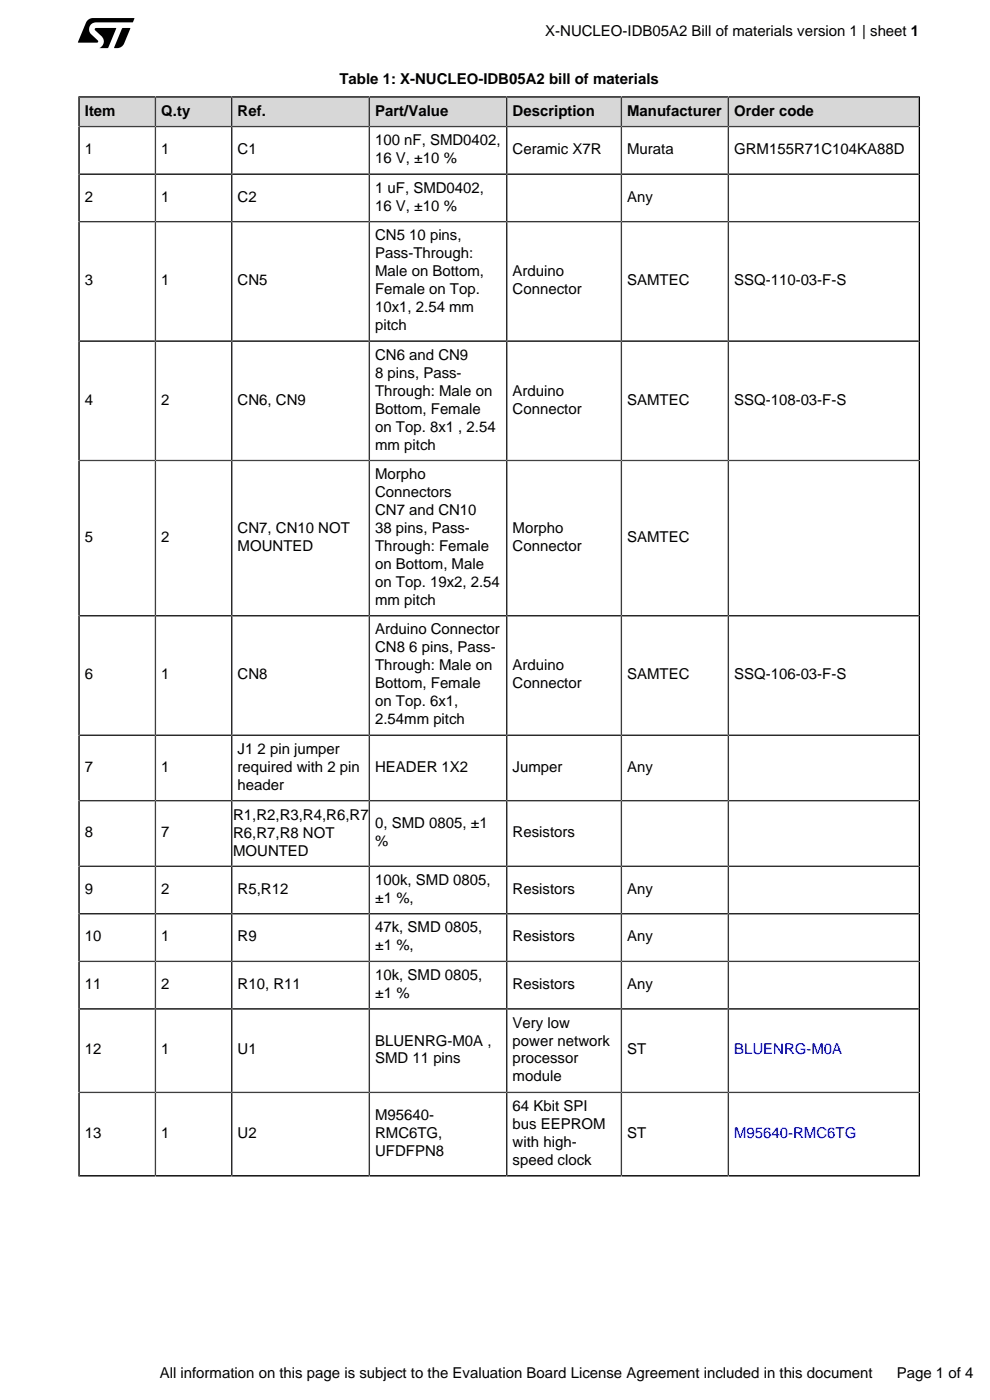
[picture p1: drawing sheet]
<svg xmlns="http://www.w3.org/2000/svg" width="210mm" height="297mm" viewBox="0 0 210 297" stroke-linecap="round" stroke-linejoin="round" font-family="sans-serif">
<path d="M20.2 6h4.5l-1.8 4.2h-1.8a1.56 1.56 0 0 0 .5-2.5l-1.4-1.3zM25.9 6h1.8l-1.4 3.2a1.61 1.61 0 0 1-1.5 1l-.6-.1zM18.7 4.2l1-.4 8.8 .1-.4 .8h-7.7a1.46 1.46 0 0 0-1.4 .9 1.46 1.46 0 0 0 .3 1.6l1.4 1.4 .1 .4h-4.2l1.6-4.2z" fill="#000"/>
<path d="M16.9 20.8h15.9v5.9h-15.9z" fill="#d7d7d7"/>
<path d="M16.8 20.4v6.5h16.2v-6.3h-16.4" fill="none" stroke="#000" stroke-width=".35"/>
<path d="M33.1 20.8h15.9v5.9h-15.9z" fill="#d7d7d7"/>
<path d="M33 20.6h16.2v6.3h-16.2z" fill="none" stroke="#000" stroke-width=".35"/>
<path d="M49.3 20.8h28.9v5.9h-28.9z" fill="#d7d7d7"/>
<path d="M49.2 20.6h29.1v6.3h-29.1z" fill="none" stroke="#000" stroke-width=".35"/>
<path d="M78.5 20.8h28.8v5.9h-28.8z" fill="#d7d7d7"/>
<path d="M78.3 20.6h29.2v6.3h-29.2z" fill="none" stroke="#000" stroke-width=".35"/>
<path d="M107.7 20.8h23.9v5.9h-23.9z" fill="#d7d7d7"/>
<path d="M107.5 20.6h24.3v6.3h-24.3z" fill="none" stroke="#000" stroke-width=".35"/>
<path d="M132 20.8h22.3v5.9h-22.3z" fill="#d7d7d7"/>
<path d="M131.8 20.6h22.7v6.3h-22.7z" fill="none" stroke="#000" stroke-width=".35"/>
<path d="M154.7 20.8h40.1v5.9h-40.1z" fill="#d7d7d7"/>
<path d="M195 20.4v6.5h-40.5v-6.3h40.7" fill="none" stroke="#000" stroke-width=".35"/>
<path d="M16.9 27h15.9v9.8h-15.9z" fill="#fff"/>
<path d="M16.8 26.9h16.2v10h-16.2z" fill="none" stroke="#000" stroke-width=".35"/>
<path d="M33.1 27h15.9v9.8h-15.9z" fill="#fff"/>
<path d="M33 26.9h16.2v10h-16.2z" fill="none" stroke="#000" stroke-width=".35"/>
<path d="M49.3 27h28.9v9.8h-28.9z" fill="#fff"/>
<path d="M49.2 26.9h29.1v10h-29.1z" fill="none" stroke="#000" stroke-width=".35"/>
<path d="M78.5 27h28.8v9.8h-28.8z" fill="#fff"/>
<path d="M78.3 26.9h29.2v10h-29.2z" fill="none" stroke="#000" stroke-width=".35"/>
<path d="M107.7 27h23.9v9.8h-23.9z" fill="#fff"/>
<path d="M107.5 26.9h24.3v10h-24.3z" fill="none" stroke="#000" stroke-width=".35"/>
<path d="M132 27h22.3v9.8h-22.3z" fill="#fff"/>
<path d="M131.8 26.9h22.7v10h-22.7z" fill="none" stroke="#000" stroke-width=".35"/>
<path d="M154.7 27h40.1v9.8h-40.1z" fill="#fff"/>
<path d="M154.5 26.9h40.5v10h-40.5z" fill="none" stroke="#000" stroke-width=".35"/>
<path d="M16.9 37.1h15.9v9.8h-15.9z" fill="#fff"/>
<path d="M16.8 36.9h16.2v10.1h-16.2z" fill="none" stroke="#000" stroke-width=".35"/>
<path d="M33.1 37.1h15.9v9.8h-15.9z" fill="#fff"/>
<path d="M33 36.9h16.2v10.1h-16.2z" fill="none" stroke="#000" stroke-width=".35"/>
<path d="M49.3 37.1h28.9v9.8h-28.9z" fill="#fff"/>
<path d="M49.2 36.9h29.1v10.1h-29.1z" fill="none" stroke="#000" stroke-width=".35"/>
<path d="M78.5 37.1h28.8v9.8h-28.8z" fill="#fff"/>
<path d="M78.3 36.9h29.2v10.1h-29.2z" fill="none" stroke="#000" stroke-width=".35"/>
<path d="M107.7 37.1h23.9v9.8h-23.9z" fill="#fff"/>
<path d="M107.5 36.9h24.3v10.1h-24.3z" fill="none" stroke="#000" stroke-width=".35"/>
<path d="M132 37.1h22.3v9.8h-22.3z" fill="#fff"/>
<path d="M131.8 36.9h22.7v10.1h-22.7z" fill="none" stroke="#000" stroke-width=".35"/>
<path d="M154.7 37.1h40.1v9.8h-40.1z" fill="#fff"/>
<path d="M154.5 36.9h40.5v10.1h-40.5z" fill="none" stroke="#000" stroke-width=".35"/>
<path d="M16.9 47.2h15.9v25h-15.9z" fill="#fff"/>
<path d="M16.8 47h16.2v25.4h-16.2z" fill="none" stroke="#000" stroke-width=".35"/>
<path d="M33.1 47.2h15.9v25h-15.9z" fill="#fff"/>
<path d="M33 47h16.2v25.4h-16.2z" fill="none" stroke="#000" stroke-width=".35"/>
<path d="M49.3 47.2h28.9v25h-28.9z" fill="#fff"/>
<path d="M49.2 47h29.1v25.4h-29.1z" fill="none" stroke="#000" stroke-width=".35"/>
<path d="M78.5 47.2h28.8v25h-28.8z" fill="#fff"/>
<path d="M78.3 47h29.2v25.4h-29.2z" fill="none" stroke="#000" stroke-width=".35"/>
<path d="M107.7 47.2h23.9v25h-23.9z" fill="#fff"/>
<path d="M107.5 47h24.3v25.4h-24.3z" fill="none" stroke="#000" stroke-width=".35"/>
<path d="M132 47.2h22.3v25h-22.3z" fill="#fff"/>
<path d="M131.8 47h22.7v25.4h-22.7z" fill="none" stroke="#000" stroke-width=".35"/>
<path d="M154.7 47.2h40.1v25h-40.1z" fill="#fff"/>
<path d="M154.5 47h40.5v25.4h-40.5z" fill="none" stroke="#000" stroke-width=".35"/>
<path d="M16.9 72.5h15.9v25h-15.9z" fill="#fff"/>
<path d="M16.8 72.4h16.2v25.3h-16.2z" fill="none" stroke="#000" stroke-width=".35"/>
<path d="M33.1 72.5h15.9v25h-15.9z" fill="#fff"/>
<path d="M33 72.4h16.2v25.3h-16.2z" fill="none" stroke="#000" stroke-width=".35"/>
<path d="M49.3 72.5h28.9v25h-28.9z" fill="#fff"/>
<path d="M49.2 72.4h29.1v25.3h-29.1z" fill="none" stroke="#000" stroke-width=".35"/>
<path d="M78.5 72.5h28.8v25h-28.8z" fill="#fff"/>
<path d="M78.3 72.4h29.2v25.3h-29.2z" fill="none" stroke="#000" stroke-width=".35"/>
<path d="M107.7 72.5h23.9v25h-23.9z" fill="#fff"/>
<path d="M107.5 72.4h24.3v25.3h-24.3z" fill="none" stroke="#000" stroke-width=".35"/>
<path d="M132 72.5h22.3v25h-22.3z" fill="#fff"/>
<path d="M131.8 72.4h22.7v25.3h-22.7z" fill="none" stroke="#000" stroke-width=".35"/>
<path d="M154.7 72.5h40.1v25h-40.1z" fill="#fff"/>
<path d="M154.5 72.4h40.5v25.3h-40.5z" fill="none" stroke="#000" stroke-width=".35"/>
<path d="M16.9 97.9h15.9v32.6h-15.9z" fill="#fff"/>
<path d="M16.8 97.7h16.2v32.9h-16.2z" fill="none" stroke="#000" stroke-width=".35"/>
<path d="M33.1 97.9h15.9v32.6h-15.9z" fill="#fff"/>
<path d="M33 97.7h16.2v32.9h-16.2z" fill="none" stroke="#000" stroke-width=".35"/>
<path d="M49.3 97.9h28.9v32.6h-28.9z" fill="#fff"/>
<path d="M49.2 97.7h29.1v32.9h-29.1z" fill="none" stroke="#000" stroke-width=".35"/>
<path d="M78.5 97.9h28.8v32.6h-28.8z" fill="#fff"/>
<path d="M78.3 97.7h29.2v32.9h-29.2z" fill="none" stroke="#000" stroke-width=".35"/>
<path d="M107.7 97.9h23.9v32.6h-23.9z" fill="#fff"/>
<path d="M107.5 97.7h24.3v32.9h-24.3z" fill="none" stroke="#000" stroke-width=".35"/>
<path d="M132 97.9h22.3v32.6h-22.3z" fill="#fff"/>
<path d="M131.8 97.7h22.7v32.9h-22.7z" fill="none" stroke="#000" stroke-width=".35"/>
<path d="M154.7 97.9h40.1v32.6h-40.1z" fill="#fff"/>
<path d="M154.5 97.7h40.5v32.9h-40.5z" fill="none" stroke="#000" stroke-width=".35"/>
<path d="M16.9 130.8h15.9v25h-15.9z" fill="#fff"/>
<path d="M16.8 130.6h16.2v25.4h-16.2z" fill="none" stroke="#000" stroke-width=".35"/>
<path d="M33.1 130.8h15.9v25h-15.9z" fill="#fff"/>
<path d="M33 130.6h16.2v25.4h-16.2z" fill="none" stroke="#000" stroke-width=".35"/>
<path d="M49.3 130.8h28.9v25h-28.9z" fill="#fff"/>
<path d="M49.2 130.6h29.1v25.4h-29.1z" fill="none" stroke="#000" stroke-width=".35"/>
<path d="M78.5 130.8h28.8v25h-28.8z" fill="#fff"/>
<path d="M78.3 130.6h29.2v25.4h-29.2z" fill="none" stroke="#000" stroke-width=".35"/>
<path d="M107.7 130.8h23.9v25h-23.9z" fill="#fff"/>
<path d="M107.5 130.6h24.3v25.4h-24.3z" fill="none" stroke="#000" stroke-width=".35"/>
<path d="M132 130.8h22.3v25h-22.3z" fill="#fff"/>
<path d="M131.8 130.6h22.7v25.4h-22.7z" fill="none" stroke="#000" stroke-width=".35"/>
<path d="M154.7 130.8h40.1v25h-40.1z" fill="#fff"/>
<path d="M154.5 130.6h40.5v25.4h-40.5z" fill="none" stroke="#000" stroke-width=".35"/>
<path d="M16.9 156.1h15.9v13.6h-15.9z" fill="#fff"/>
<path d="M16.8 156h16.2v13.9h-16.2z" fill="none" stroke="#000" stroke-width=".35"/>
<path d="M33.1 156.1h15.9v13.6h-15.9z" fill="#fff"/>
<path d="M33 156h16.2v13.9h-16.2z" fill="none" stroke="#000" stroke-width=".35"/>
<path d="M49.3 156.1h28.9v13.6h-28.9z" fill="#fff"/>
<path d="M49.2 156h29.1v13.9h-29.1z" fill="none" stroke="#000" stroke-width=".35"/>
<path d="M78.5 156.1h28.8v13.6h-28.8z" fill="#fff"/>
<path d="M78.3 156h29.2v13.9h-29.2z" fill="none" stroke="#000" stroke-width=".35"/>
<path d="M107.7 156.1h23.9v13.6h-23.9z" fill="#fff"/>
<path d="M107.5 156h24.3v13.9h-24.3z" fill="none" stroke="#000" stroke-width=".35"/>
<path d="M132 156.1h22.3v13.6h-22.3z" fill="#fff"/>
<path d="M131.8 156h22.7v13.9h-22.7z" fill="none" stroke="#000" stroke-width=".35"/>
<path d="M154.7 156.1h40.1v13.6h-40.1z" fill="#fff"/>
<path d="M154.5 156h40.5v13.9h-40.5z" fill="none" stroke="#000" stroke-width=".35"/>
<path d="M16.9 170h15.9v13.6h-15.9z" fill="#fff"/>
<path d="M16.8 169.9h16.2v13.9h-16.2z" fill="none" stroke="#000" stroke-width=".35"/>
<path d="M33.1 170h15.9v13.6h-15.9z" fill="#fff"/>
<path d="M33 169.9h16.2v13.9h-16.2z" fill="none" stroke="#000" stroke-width=".35"/>
<path d="M49.3 170h28.9v13.6h-28.9z" fill="#fff"/>
<path d="M49.2 169.9h29.1v13.9h-29.1z" fill="none" stroke="#000" stroke-width=".35"/>
<path d="M78.5 170h28.8v13.6h-28.8z" fill="#fff"/>
<path d="M78.3 169.9h29.2v13.9h-29.2z" fill="none" stroke="#000" stroke-width=".35"/>
<path d="M107.7 170h23.9v13.6h-23.9z" fill="#fff"/>
<path d="M107.5 169.9h24.3v13.9h-24.3z" fill="none" stroke="#000" stroke-width=".35"/>
<path d="M132 170h22.3v13.6h-22.3z" fill="#fff"/>
<path d="M131.8 169.9h22.7v13.9h-22.7z" fill="none" stroke="#000" stroke-width=".35"/>
<path d="M154.7 170h40.1v13.6h-40.1z" fill="#fff"/>
<path d="M154.5 169.9h40.5v13.9h-40.5z" fill="none" stroke="#000" stroke-width=".35"/>
<path d="M16.9 183.9h15.9v9.8h-15.9z" fill="#fff"/>
<path d="M16.8 183.8h16.2v10.1h-16.2z" fill="none" stroke="#000" stroke-width=".35"/>
<path d="M33.1 183.9h15.9v9.8h-15.9z" fill="#fff"/>
<path d="M33 183.8h16.2v10.1h-16.2z" fill="none" stroke="#000" stroke-width=".35"/>
<path d="M49.3 183.9h28.9v9.8h-28.9z" fill="#fff"/>
<path d="M49.2 183.8h29.1v10.1h-29.1z" fill="none" stroke="#000" stroke-width=".35"/>
<path d="M78.5 183.9h28.8v9.8h-28.8z" fill="#fff"/>
<path d="M78.3 183.8h29.2v10.1h-29.2z" fill="none" stroke="#000" stroke-width=".35"/>
<path d="M107.7 183.9h23.9v9.8h-23.9z" fill="#fff"/>
<path d="M107.5 183.8h24.3v10.1h-24.3z" fill="none" stroke="#000" stroke-width=".35"/>
<path d="M132 183.9h22.3v9.8h-22.3z" fill="#fff"/>
<path d="M131.8 183.8h22.7v10.1h-22.7z" fill="none" stroke="#000" stroke-width=".35"/>
<path d="M154.7 183.9h40.1v9.8h-40.1z" fill="#fff"/>
<path d="M154.5 183.8h40.5v10.1h-40.5z" fill="none" stroke="#000" stroke-width=".35"/>
<path d="M16.9 194h15.9v9.8h-15.9z" fill="#fff"/>
<path d="M16.8 193.9h16.2v10h-16.2z" fill="none" stroke="#000" stroke-width=".35"/>
<path d="M33.1 194h15.9v9.8h-15.9z" fill="#fff"/>
<path d="M33 193.9h16.2v10h-16.2z" fill="none" stroke="#000" stroke-width=".35"/>
<path d="M49.3 194h28.9v9.8h-28.9z" fill="#fff"/>
<path d="M49.2 193.9h29.1v10h-29.1z" fill="none" stroke="#000" stroke-width=".35"/>
<path d="M78.5 194h28.8v9.8h-28.8z" fill="#fff"/>
<path d="M78.3 193.9h29.2v10h-29.2z" fill="none" stroke="#000" stroke-width=".35"/>
<path d="M107.7 194h23.9v9.8h-23.9z" fill="#fff"/>
<path d="M107.5 193.9h24.3v10h-24.3z" fill="none" stroke="#000" stroke-width=".35"/>
<path d="M132 194h22.3v9.8h-22.3z" fill="#fff"/>
<path d="M131.8 193.9h22.7v10h-22.7z" fill="none" stroke="#000" stroke-width=".35"/>
<path d="M154.7 194h40.1v9.8h-40.1z" fill="#fff"/>
<path d="M154.5 193.9h40.5v10h-40.5z" fill="none" stroke="#000" stroke-width=".35"/>
<path d="M16.9 204.1h15.9v9.8h-15.9z" fill="#fff"/>
<path d="M16.8 203.9h16.2v10.1h-16.2z" fill="none" stroke="#000" stroke-width=".35"/>
<path d="M33.1 204.1h15.9v9.8h-15.9z" fill="#fff"/>
<path d="M33 203.9h16.2v10.1h-16.2z" fill="none" stroke="#000" stroke-width=".35"/>
<path d="M49.3 204.1h28.9v9.8h-28.9z" fill="#fff"/>
<path d="M49.2 203.9h29.1v10.1h-29.1z" fill="none" stroke="#000" stroke-width=".35"/>
<path d="M78.5 204.1h28.8v9.8h-28.8z" fill="#fff"/>
<path d="M78.3 203.9h29.2v10.1h-29.2z" fill="none" stroke="#000" stroke-width=".35"/>
<path d="M107.7 204.1h23.9v9.8h-23.9z" fill="#fff"/>
<path d="M107.5 203.9h24.3v10.1h-24.3z" fill="none" stroke="#000" stroke-width=".35"/>
<path d="M132 204.1h22.3v9.8h-22.3z" fill="#fff"/>
<path d="M131.8 203.9h22.7v10.1h-22.7z" fill="none" stroke="#000" stroke-width=".35"/>
<path d="M154.7 204.1h40.1v9.8h-40.1z" fill="#fff"/>
<path d="M154.5 203.9h40.5v10.1h-40.5z" fill="none" stroke="#000" stroke-width=".35"/>
<path d="M16.9 214.2h15.9v17.4h-15.9z" fill="#fff"/>
<path d="M16.8 214h16.2v17.7h-16.2z" fill="none" stroke="#000" stroke-width=".35"/>
<path d="M33.1 214.2h15.9v17.4h-15.9z" fill="#fff"/>
<path d="M33 214h16.2v17.7h-16.2z" fill="none" stroke="#000" stroke-width=".35"/>
<path d="M49.3 214.2h28.9v17.4h-28.9z" fill="#fff"/>
<path d="M49.2 214h29.1v17.7h-29.1z" fill="none" stroke="#000" stroke-width=".35"/>
<path d="M78.5 214.2h28.8v17.4h-28.8z" fill="#fff"/>
<path d="M78.3 214h29.2v17.7h-29.2z" fill="none" stroke="#000" stroke-width=".35"/>
<path d="M107.7 214.2h23.9v17.4h-23.9z" fill="#fff"/>
<path d="M107.5 214h24.3v17.7h-24.3z" fill="none" stroke="#000" stroke-width=".35"/>
<path d="M132 214.2h22.3v17.4h-22.3z" fill="#fff"/>
<path d="M131.8 214h22.7v17.7h-22.7z" fill="none" stroke="#000" stroke-width=".35"/>
<path d="M154.7 214.2h40.1v17.4h-40.1z" fill="#fff"/>
<path d="M154.5 214h40.5v17.7h-40.5z" fill="none" stroke="#000" stroke-width=".35"/>
<path d="M16.9 231.9h15.9v17.4h-15.9z" fill="#fff"/>
<path d="M16.6 249.5h16.4v-17.8h-16.2v17.9" fill="none" stroke="#000" stroke-width=".35"/>
<path d="M33.1 231.9h15.9v17.4h-15.9z" fill="#fff"/>
<path d="M33 231.7h16.2v17.8h-16.2z" fill="none" stroke="#000" stroke-width=".35"/>
<path d="M49.3 231.9h28.9v17.4h-28.9z" fill="#fff"/>
<path d="M49.2 231.7h29.1v17.8h-29.1z" fill="none" stroke="#000" stroke-width=".35"/>
<path d="M78.5 231.9h28.8v17.4h-28.8z" fill="#fff"/>
<path d="M78.3 231.7h29.2v17.8h-29.2z" fill="none" stroke="#000" stroke-width=".35"/>
<path d="M107.7 231.9h23.9v17.4h-23.9z" fill="#fff"/>
<path d="M107.5 231.7h24.3v17.8h-24.3z" fill="none" stroke="#000" stroke-width=".35"/>
<path d="M132 231.9h22.3v17.4h-22.3z" fill="#fff"/>
<path d="M131.8 231.7h22.7v17.8h-22.7z" fill="none" stroke="#000" stroke-width=".35"/>
<path d="M154.7 231.9h40.1v17.4h-40.1z" fill="#fff"/>
<path d="M195.2 249.5h-40.7v-17.8h40.5v17.9" fill="none" stroke="#000" stroke-width=".35"/>
<g font-size="3.2">
<text x="115.7" y="7.7">X-NUCLEO-IDB05A2 Bill of materials version 1 | sheet 1</text>
<text x="72" y="17.7">Table 1: X-NUCLEO-IDB05A2 bill of materials</text>
<text x="18" y="24.5">Item</text>
<text x="34.2" y="24.5">Q.ty</text>
<text x="50.4" y="24.5">Ref.</text>
<text x="79.6" y="24.5">Part/Value</text>
<text x="108.7" y="24.5">Description</text>
<text x="133" y="24.5">Manufacturer</text>
<text x="155.7" y="24.5">Order code</text>
<text x="18" y="32.7">1</text>
<text x="34.2" y="32.7">1</text>
<text x="50.4" y="32.7">C1</text>
<text x="79.6" y="30.8">100 nF, SMD0402,</text>
<text x="79.6" y="34.6">16 V, ±10 %</text>
<text x="108.7" y="32.7">Ceramic X7R</text>
<text x="133" y="32.7">Murata</text>
<text x="155.7" y="32.7">GRM155R71C104KA88D</text>
<text x="79.6" y="40.9">1 uF, SMD0402,</text>
<text x="18" y="42.8">2</text>
<text x="34.2" y="42.8">1</text>
<text x="50.4" y="42.8">C2</text>
<text x="79.6" y="44.7">16 V, ±10 %</text>
<text x="133" y="42.8">Any</text>
<text x="79.6" y="51">CN5 10 pins,</text>
<text x="79.6" y="54.8">Pass-Through:</text>
<text x="79.6" y="58.6">Male on Bottom,</text>
<text x="108.7" y="58.6">Arduino</text>
<text x="18" y="60.5">3</text>
<text x="34.2" y="60.5">1</text>
<text x="50.4" y="60.5">CN5</text>
<text x="79.6" y="62.4">Female on Top.</text>
<text x="108.7" y="62.4">Connector</text>
<text x="133" y="60.5">SAMTEC</text>
<text x="155.7" y="60.5">SSQ-110-03-F-S</text>
<text x="79.6" y="66.2">10x1, 2.54 mm</text>
<text x="79.6" y="70">pitch</text>
<text x="79.6" y="76.3">CN6 and CN9</text>
<text x="79.6" y="80.1">8 pins, Pass-</text>
<text x="79.6" y="83.9">Through: Male on</text>
<text x="108.7" y="83.9">Arduino</text>
<text x="18" y="85.8">4</text>
<text x="34.2" y="85.8">2</text>
<text x="50.4" y="85.8">CN6, CN9</text>
<text x="79.6" y="87.7">Bottom, Female</text>
<text x="108.7" y="87.7">Connector</text>
<text x="133" y="85.8">SAMTEC</text>
<text x="155.7" y="85.8">SSQ-108-03-F-S</text>
<text x="79.6" y="91.6">on Top. 8x1 , 2.54</text>
<text x="79.6" y="95.4">mm pitch</text>
<text x="79.6" y="101.6">Morpho</text>
<text x="79.6" y="105.5">Connectors</text>
<text x="50.4" y="113.1">CN7, CN10 NOT</text>
<text x="79.6" y="109.3">CN7 and CN10</text>
<text x="79.6" y="113.1">38 pins, Pass-</text>
<text x="108.7" y="113.1">Morpho</text>
<text x="18" y="115">5</text>
<text x="34.2" y="115">2</text>
<text x="50.4" y="116.9">MOUNTED</text>
<text x="79.6" y="116.9">Through: Female</text>
<text x="108.7" y="116.9">Connector</text>
<text x="133" y="115">SAMTEC</text>
<text x="79.6" y="120.7">on Bottom, Male</text>
<text x="79.6" y="124.5">on Top. 19x2, 2.54</text>
<text x="79.6" y="128.3">mm pitch</text>
<text x="79.6" y="134.6">Arduino Connector</text>
<text x="79.6" y="138.4">CN8 6 pins, Pass-</text>
<text x="79.6" y="142.2">Through: Male on</text>
<text x="108.7" y="142.2">Arduino</text>
<text x="18" y="144.1">6</text>
<text x="34.2" y="144.1">1</text>
<text x="50.4" y="144.1">CN8</text>
<text x="79.6" y="146">Bottom, Female</text>
<text x="79.6" y="149.8">on Top. 6x1,</text>
<text x="108.7" y="146">Connector</text>
<text x="133" y="144.1">SAMTEC</text>
<text x="155.7" y="144.1">SSQ-106-03-F-S</text>
<text x="79.6" y="153.6">2.54mm pitch</text>
<text x="50.4" y="159.9">J1 2 pin jumper</text>
<text x="18" y="163.7">7</text>
<text x="34.2" y="163.7">1</text>
<text x="50.4" y="163.7">required with 2 pin</text>
<text x="50.4" y="167.5">header</text>
<text x="79.6" y="163.7">HEADER 1X2</text>
<text x="108.7" y="163.7">Jumper</text>
<text x="133" y="163.7">Any</text>
<text x="18" y="177.6">8</text>
<text x="34.2" y="177.6">7</text>
<text x="49.4" y="174">R1,R2,R3,R4,R6,R7,R8</text>
<text x="49.4" y="177.8">R6,R7,R8 NOT</text>
<text x="79.6" y="175.7">0, SMD 0805, ±1</text>
<text x="79.6" y="179.5">%</text>
<text x="108.7" y="177.6">Resistors</text>
<text x="49.4" y="181.6">MOUNTED</text>
<text x="18" y="189.6">9</text>
<text x="34.2" y="189.6">2</text>
<text x="50.4" y="189.6">R5,R12</text>
<text x="79.6" y="187.7">100k, SMD 0805,</text>
<text x="79.6" y="191.5">±1 %,</text>
<text x="108.7" y="189.6">Resistors</text>
<text x="133" y="189.6">Any</text>
<text x="79.6" y="197.8">47k, SMD 0805,</text>
<text x="18" y="199.7">10</text>
<text x="34.2" y="199.7">1</text>
<text x="50.4" y="199.7">R9</text>
<text x="79.6" y="201.6">±1 %,</text>
<text x="108.7" y="199.7">Resistors</text>
<text x="133" y="199.7">Any</text>
<text x="18" y="209.8">11</text>
<text x="34.2" y="209.8">2</text>
<text x="50.4" y="209.8">R10, R11</text>
<text x="79.6" y="207.9">10k, SMD 0805,</text>
<text x="108.7" y="209.8">Resistors</text>
<text x="133" y="209.8">Any</text>
<text x="79.6" y="211.7">±1 %</text>
<text x="79.6" y="221.8">BLUENRG-M0A ,</text>
<text x="108.7" y="218">Very low</text>
<text x="108.7" y="221.8">power network</text>
<text x="18" y="223.7">12</text>
<text x="34.2" y="223.7">1</text>
<text x="50.4" y="223.7">U1</text>
<text x="79.6" y="225.6">SMD 11 pins</text>
<text x="108.7" y="225.6">processor</text>
<text x="133" y="223.7">ST</text>
<text x="108.7" y="229.4">module</text>
<text x="79.6" y="237.6">M95640-</text>
<text x="108.7" y="235.7">64 Kbit SPI</text>
<text x="108.7" y="239.5">bus EEPROM</text>
<text x="18" y="241.4">13</text>
<text x="34.2" y="241.4">1</text>
<text x="50.4" y="241.4">U2</text>
<text x="79.6" y="241.4">RMC6TG,</text>
<text x="79.6" y="245.2">UFDFPN8</text>
<text x="108.7" y="243.3">with high-</text>
<text x="133" y="241.4">ST</text>
<text x="108.7" y="247.1">speed clock</text>
<text x="33.9" y="292.4">All information on this page is subject to the Evaluation Board License Agreement included in this document</text>
<text x="190.2" y="292.4">Page 1 of 4</text>
</g>
<g font-size="3.2" fill="#00f">
<text x="155.7" y="223.7">BLUENRG-M0A</text>
<text x="155.7" y="241.4">M95640-RMC6TG</text>
</g>
</svg>
